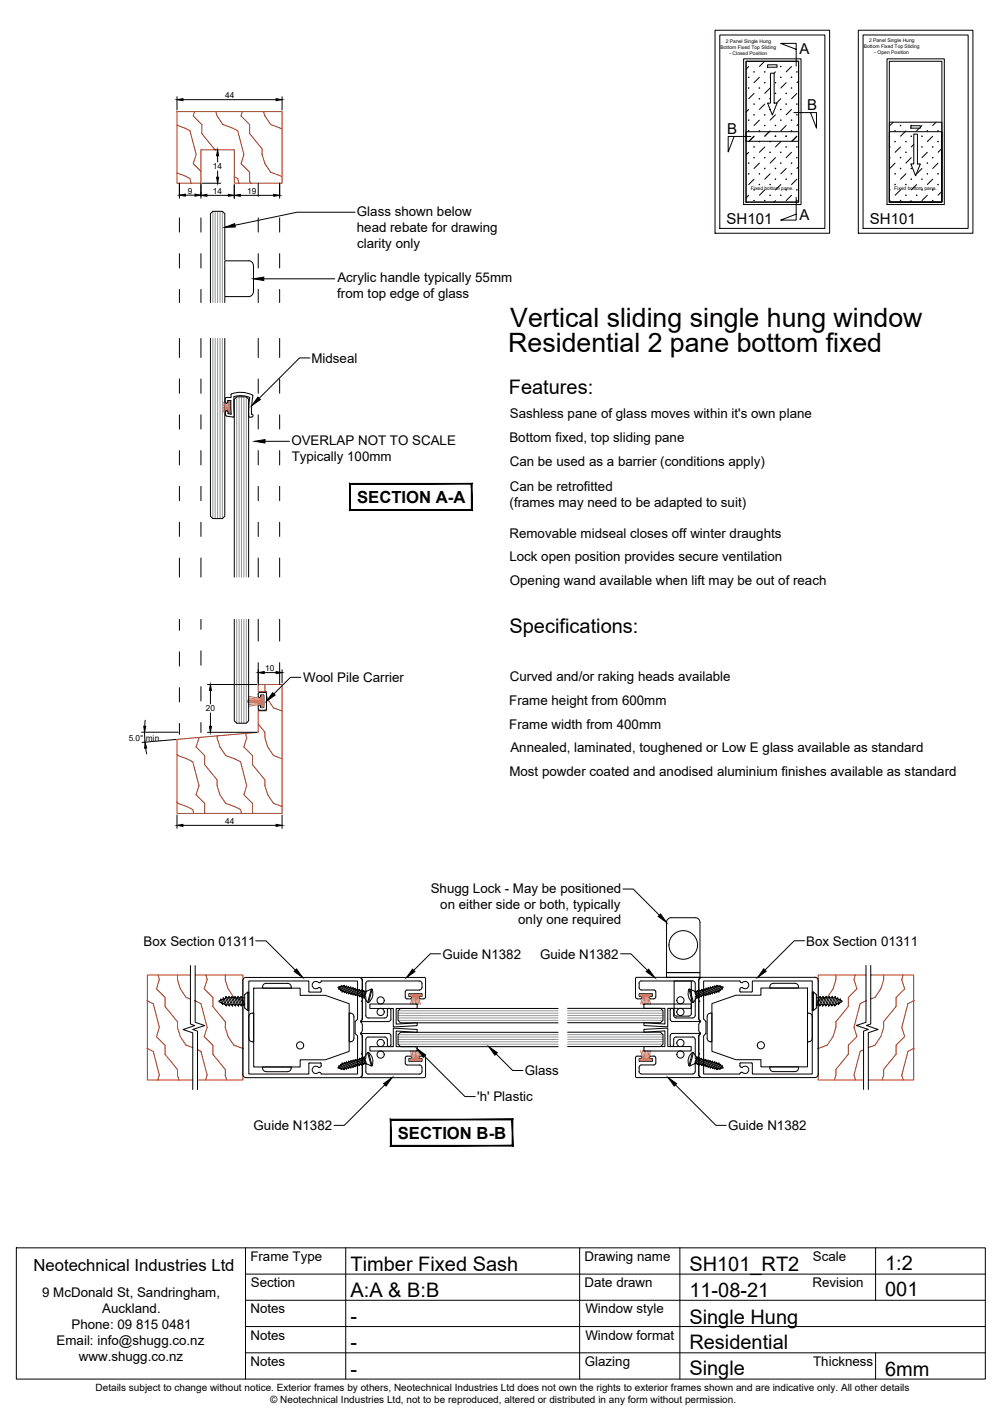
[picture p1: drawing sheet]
<svg xmlns="http://www.w3.org/2000/svg" width="210mm" height="297mm" viewBox="0 0 210 297" stroke-linecap="round" stroke-linejoin="round" font-family="sans-serif">
<!-- layer: APL Notes -->
<g fill="#000" stroke="#000" stroke-width=".21">
<path d="M98.7 101.4v5.4l.2 .1zM98.7 101.4l.2-.1v5.6zM73.4 101.4h25.3l.2-.1zM73.2 101.3h25.7l-25.5 .1zM73.2 101.3l.2 5.5v-5.4zM73.2 101.3l.2 5.5-.2 .1zM73.4 106.8l-.2 .1 25.5-.1zM73.2 106.9l25.5-.1 .2 .1z"/>
<path d="M107.3 234.6v5.3l.1 .2zM107.3 234.6l.1-.2v5.7zM81.9 234.6h25.4l.1-.2zM81.8 234.4h25.6l-25.5 .2zM81.8 234.4l.1 5.5v-5.3zM81.8 234.4l.1 5.5-.1 .2zM81.9 239.9l-.1 .2 25.5-.2zM81.8 240.1l25.5-.2 .1 .2z"/>
</g>
<!-- layer: AlumOutline -->
<g fill="none" stroke="#000" stroke-width=".21">
<path d="M37.6 38.4v2.7M42.1 38.4v2.7M54.1 38.4v2.7M58.6 38.4v2.7M37.6 45.6v3M37.6 53.1v3M42.1 45.6v3M42.1 53.1v3M54.1 45.6v3M54.1 53.1v3M58.6 45.6v3M58.6 53.1v3"/>
<path d="M37.6 60.6v2.8M37.6 70.9v4M37.6 79.4v3M42.1 60.6v2.8M42.1 70.9v4M42.1 79.4v3M54.1 60.6v2.8M54.1 70.9v4M54.1 79.4v3M58.6 60.6v2.8M58.6 70.9v4M58.6 79.4v3"/>
<path d="M37.6 86.9v3M37.6 94.4v3M42.1 86.9v3M42.1 94.4v3M54.1 86.9v3M54.1 94.4v3M58.6 86.9v3M58.6 94.4v3M37.6 101.9v3M37.6 109.4v3M37.6 116.9v4M42.1 101.9v3"/>
<path d="M42.1 109.4v3M42.1 116.9v4M54.1 101.9v3M54.1 109.4v3M54.1 116.9v4M58.6 101.9v3M58.6 109.4v3M58.6 116.9v4M37.6 129.7v2.3M37.6 136.5v3M42.1 129.7v2.1M42.1 136.3v3"/>
<path d="M54.1 129.7v4.6M54.1 138.8v4.6M58.6 129.7v4.6M58.6 138.8v4.6M37.6 144v3M37.6 151.5v2.3M42.1 143.8v3M42.1 151.3v2.1M51.6 204.7a.71 .71 0 0 0-.7 .7v19.7a.67 .67 0 0 0 .7 .6h23.6a.71 .71 0 0 0 .7-.7v-4.1l-.2-.1 .2-.3v-3.3l-.3-.6M51.6 204.8h23.6M66.7 205.8a.77 .77 0 0 0-1.1 0 .77 .77 0 0 0 0 1.1 .77 .77 0 0 0 1.1 0M66.8 205.9l.3-.1 .2-.3h7.6v8l-.5 .5v2.5"/>
<path d="M66.8 206.9a.38 .38 0 0 1 .5 .3v.5M67.3 207.7l-.1 .1h-2.5v-2.3h-12.6v19.5h12.6v-2.3l2.6 .1M74.4 216.5l.5 .5v8h-7.6l-.2-.3-.3-.1M75.2 204.7a.71 .71 0 0 1 .7 .8v4l-.2 .2 .2 .2v3.4M75.5 216.4v.2M75.5 213.9v.2M75.6 214.1l.3 .6M75.7 204.9l.2 .2v8.5l-.3 .3 5.8 .1 .2-.1 .3-.4M75.7 204.7v.2M75.7 204.8h13.2M75.9 215.8l-.3 .6M75.9 213.3l-.3 .6"/>
<path d="M75.9 214.7v1.1M81.1 211.6a.37 .37 0 0 1 .4-.4 .37 .37 0 0 1 .4 .4M81.9 211.6v1.9M88.9 204.7l.2 .3v3.9l-.3 .3h-.8l-.2-.2v-.2h.6v-.7h-2.7v.7l.3-.1 .2 .3-.2 .2h-.9l-.2-.3v-1.1l.2-.4h2.8l.4-.3 .1-1.1-.3-.4h-11.2l-.3 .4v2.2l-.3 .3 .3 .3 .1 4.2 .4 .2h3.8l.2-.5v-1.1M133.9 206.9v.2l.5 .3h2.6l.4 .3v1.2l-.2 .3-1.1-.1v-.3l.5-.1v-.6h-2.7v.6h.4M133.9 206v.9M134.2 208.7l.3 .3-.3 .2M134.4 205.5l-.5 .2v.3M134.4 205.5h10.7M140.4 211.6v1.9M140.4 211.6a.37 .37 0 0 1 .4-.4 .37 .37 0 0 1 .3 .4M140.4 213.5l.2 .4 .3 .1h5.7"/>
<path d="M141.1 211.6l.1 1.4 .4 .2M141.6 217.2h3.5l.5 .3v4.2l.3 .3-.3 .3v2.2l-.2 .4-11 .1-.5-.3v-.2M141.6 213.2h3.5M145.1 205.5h.3l.2 .5v2.2l.3 .3-.3 .3v3.9l-.2 .5h-.3M146.4 205.4a.71 .71 0 0 1 .7-.7h23.6a.67 .67 0 0 1 .7 .7M146.4 213.3l.2 .5M146.4 205.4v4.1l.2 .2-.2 .2v3.4M146.6 214.2l-.2 .3v1.3l.3 .6M146.6 213.8l.1 .1M146.6 204.9v-.2h-13.2l-.3 .3v3.8l.2 .4h1M146.6 213.8l-.1 .2M146.6 216.6v-.1h-6l-.2 .5v1.9a.37 .37 0 0 0 .4 .3 .37 .37 0 0 0 .3-.3l.1-1.4 .4-.3"/>
<path d="M146.6 204.9l-.2 .2v8.5l.2 .2M146.6 216.6l-.2 .3v8.4l.2 .3M146.7 216.4v.1M146.7 213.9v.1M146.7 214.1l-.1 .1M147.9 216.4l-.5 .6v8h7.6M147.9 214v2.4M155.3 205.8l-.3-.3h-7.6v8l.5 .5M155.4 205.9h.1M155.5 205.8a.77 .77 0 0 1 1.1 0 .77 .77 0 0 1 0 1.1 .77 .77 0 0 1-1.1 0M155.5 206.9a.4 .4 0 0 0-.5 .3l.1 .6h2.4l.1-2.3h12.6v19.5h-12.6l-.1-2.3h-2.5v.7l.5 .2M171.4 205.4v19.6a.71 .71 0 0 1-.7 .7h-23.6a.71 .71 0 0 1-.7-.7v-4.1l.2-.2-.2-.2v-3.3l.3-.6"/>
<path d="M66.7 223.6a.77 .77 0 0 0-1.1 0 .77 .77 0 0 0 0 1.1 .77 .77 0 0 0 1.1-.1M66.8 223.6h.1M67.3 222.8l-.1 .6-.3 .2M75.7 225.7h13.2M88.9 225.7l.2-.2v-3.9l-.3-.4h-.8l-.2 .3 .2 .2h.4v.6h-2.7v-.6h.5v-.2l-.2-.3-.9 .1-.2 .3v1.1l.2 .3 2.8 .1 .4 .2 .1 1.2-.3 .4h-11.2l-.3-.4v-2.2l-.3-.3 .3-.3 .1-4.2 .4-.3 3.8 .1 .2 .4v1.2a.37 .37 0 0 0 .4 .3 .37 .37 0 0 0 .4-.3v-1.9l-.3-.5h-5.9l.2 .4v8.5l-.3 .2 .1 .1M133.9 223.6v.9M134.2 221.2l.3 .3-.3 .2M134.3 221.7h-.4v.6h2.7v-.6h-.5v-.4h1.1l.2 .3v1.1l-.4 .4M134.3 221.2l-1 .1-.2 .3v3.9l.3 .2h13.2v-.1M137 223.1h-2.6l-.5 .2v.3M155.5 223.6a.77 .77 0 0 1 1.1 0 .77 .77 0 0 1 0 1.1 .77 .77 0 0 1-1.1-.1M155.5 224.6a.38 .38 0 0 0-.5 .4"/>
</g>
<!-- layer: Glass -->
<g fill="none" stroke="#939598" stroke-width=".21">
<path d="M44.6 44.3v19.1M45.1 44.3v19.1M45.6 44.3v19.1M46.1 44.3v19.1M46.6 44.3v19.1M44.6 70.9v37.7M45.1 70.9v37.7M45.6 70.9v37.7M46.1 70.9v37.7M46.6 70.9v37.7M49.6 83.1v37.8M50.1 83.1v37.8"/>
<path d="M50.6 83.1v37.8M51.1 83.1v37.8M51.6 83.1v37.8M49.6 129.7v21.8M50.1 129.7v21.8M50.6 129.7v21.8M51.1 129.7v21.8M51.6 129.7v21.8M83.4 212.8h33.5M83.4 213.2h33.5M83.4 213.7h33.5M83.4 212.2h33.5"/>
<path d="M83.4 211.7h33.5M83.4 217.7h33.5M83.4 217.2h33.5M83.4 216.8h33.5M83.4 218.2h33.5M83.4 218.7h33.5M118.9 212.7h20M118.9 213.2h20M118.9 213.7h20M118.9 212.2h20M118.9 211.7h20M118.9 217.2h20"/>
<path d="M118.9 218.2h20M118.9 218.7h20M118.9 217.7h20M118.9 216.7h20"/>
</g>
<g fill="none" stroke="#000" stroke-width=".21">
<path d="M52.1 54.6a1.04 1.04 0 0 1 1 1v5.5a1.01 1.01 0 0 1-1 1M52.1 54.6h-5v7.5h5M44.1 70.9v37.2l.5 .5h2l.5-.5v-37.2M44.1 63.4v-18.6l.5-.5h2l.5 .5v18.6M49.1 120.9v-37.3l.5-.5h2l.5 .5v37.3M49.1 129.7v21.3l.5 .5h2l.5-.5v-21.3M77.5 210.3h9.9v1h-4.4v3.2l4.4-.2v.5l-5 .3v-3.8h-4.9zM77.5 219.3h4.9v-3.9l5 .3v.5l-4.4-.2v3.3h4.4v.9h-9.9zM116.9 211.3h-33l-.5 .4v2l.5 .6h33M116.9 216.2h-33l-.5 .6v1.9l.5 .6h33M118.9 211.2h19.5l.5 .5v2l-.5 .5h-19.5M118.9 216.2h19.5l.5 .5v2l-.5 .5h-19.5"/>
<path d="M134.9 210.3h9.9v.9h-4.9v3.9l-5-.3v-.6l4.4 .3v-3.3h-4.4zM134.9 215.6l5-.2v3.8h4.9v1h-9.9v-1h4.4v-3.3l-4.4 .3z"/>
<circle cx="79.7" cy="209.6" r=".75"/>
<circle cx="79.7" cy="212" r=".75"/>
<circle cx="79.7" cy="218.5" r=".75"/>
<circle cx="142.5" cy="209.5" r=".75"/>
<circle cx="142.5" cy="212" r=".75"/>
<circle cx="142.5" cy="218.5" r=".75"/>
<circle cx="79.7" cy="220.9" r=".75"/>
<circle cx="142.5" cy="220.9" r=".75"/>
</g>
<!-- layer: WeatherStrip -->
<g fill="none" stroke="#b85c73" stroke-width=".21">
<path d="M46.6 84.3l1.3 .4M46.6 84.6l1.3 .3M46.6 85l1.3 .1M46.6 85.3h1.3M47.9 84.1h.4v2.4h-.4zM47.9 85.9l-1.3 .5M47.9 85.7l-1.3 .3M47.9 85.5l-1.3 .2M48.1 84.1v2.4M51.8 146.9h3M51.8 147.1h3l-2.8 .2M52 146.6l2.8 .1h-3"/>
<path d="M52 145.9l2.8 .4M52 146.2l2.8 .3M54.8 145.7h.4v2.4h-.4zM54.8 147.5l-2.8 .5M54.8 147.3l-2.8 .3M55 145.7v2.4M85.8 208.2h2.4v.4h-2.4zM85.8 208.4h2.4M86.4 208.6l-.4 1.8M86.6 208.6l-.3 1.8M86.8 208.6l-.1 1.8M87 208.6v1.8"/>
<path d="M87.2 208.6l.2 1.8M87.4 208.6l.3 1.8M87.6 208.6l.5 1.8M134.1 208.2h2.4v.4h-2.4zM134.1 208.4h2.4M134.7 208.6l-.5 1.8M134.9 208.6l-.3 1.8M135.1 208.6l-.2 1.8M135.3 208.6v1.8M135.5 208.6l.1 1.8M135.7 208.6l.3 1.8M135.9 208.6l.4 1.8"/>
<path d="M85.8 221.9h2.4v.3h-2.4zM85.8 222h2.4M86 220.1l.4 1.8M86.3 220.1l.3 1.8M86.7 220.1l.1 1.8M87 220.1v1.8M87.4 220.1l-.2 1.8M87.7 220.1l-.3 1.8M88.1 220.1l-.5 1.8M134.1 221.8h2.4v.4h-2.4zM134.1 222h2.4M134.2 220.1l.5 1.7"/>
<path d="M134.6 220.1l.3 1.7M134.9 220.1l.2 1.7M135.3 220.1v1.7M135.6 220.1l-.1 1.7M136 220.1l-.3 1.7M136.3 220.1l-.4 1.7"/>
</g>
<!-- layer: Components -->
<g fill="none" stroke="#000" stroke-width=".21">
<path d="M47.2 83.5v.7l.2 .3 .3-.2v-.4h.6M47.4 83.3l-.2 .2M47.4 83.3h.9M47.5 86l.2 .3 .1 .3 .6 .1M48.3 83.9l.1 2.8M48.4 83.2h.1M48.4 86.7h.1M52.3 83.2a4.5 4.5 0 0 0-3.3-.1v4.2l-1.7-.2-.1-.9 .3-.2M52.3 83.2v.1M52.3 83.3l-.2 3.9 .2 .2h.4M52.7 86.7l.3 .4-.3 .3M53 82.9a4.9 4.9 0 0 0-4.6-.3v.6"/>
<path d="M53 82.9l-.3 1.9v2M54.7 145.6l.6 .1M54.7 148.2h.5M55.3 148.1l-.2 .1M55.3 145.7v2.4M55.5 145l.3 .4v3.2l-.3 .2-1.2-.1a.86 .86 0 0 1-.2-1h.4l.2 .5M55.5 145l-1.2 .1-.2 .3v.7h.4l.2-.5M140.6 192.2a1.01 1.01 0 0 0-1 1v10.5h7v-10.5a1.01 1.01 0 0 0-1-1M140.6 192.2h5M46.2 209.5l-.3 .2v.1l.5 .3M46.2 209.5v-.2l.3 .2 .2-.2 .5 1.2M46.2 209.5l.2 .6"/>
<path d="M46.4 210.1l.3 .3v-.3M46.5 209.5l.2 .6M46.7 210.1l.5 .4M46.7 209.3l.1-.3 .2 .3M47 209.3l.4 1.2M47.2 210.5l.2 .3v-.3M47.3 209v-.3l.3 .3M47.3 209l.5 1.5M47.3 209l-.3 .3M47.4 210.5h.4M47.6 209h.3M47.6 209l.5 1.5"/>
<path d="M47.8 210.5l.3 .3v-.3M47.9 209l.1-.3 .2 .3M47.9 209l.5 1.5M48.1 210.5h.3M48.2 209h.3M48.2 209l.5 1.5M48.4 210.5l.3 .3v-.3h.4M48.5 209l.6 1.5M48.5 209l.1-.3 .2 .3M48.8 209h.3l.1-.3 .2 .3M48.8 209l.5 1.5M49.1 210.5l.2 .3v-.3"/>
<path d="M49.1 209l.6 1.5h-.4M49.4 209h.4M49.4 209l.6 1.5M49.8 209l.5 1.5h-.3v.3l-.3-.3M49.8 209v-.3l.3 .3M50.1 209h.3M50.1 209l.5 1.5M50.3 210.5l.3 .3v-.3M50.4 209l.6 1.5 .1 .1 .1-.1M50.4 209l.1-.3 .2 .3M50.6 210.5h.4M50.7 209l.6 1.5"/>
<path d="M50.7 209h.6M51.3 208.3l.6-.5h.2v3.9h-.2l-.6-.6zM51.9 207.8v3.9M71.2 206.7l-.4 .1 .2 .4 .5-.5M71.5 207.4l.2 .2M71.5 206.7v-.2l-.5 .5M71.7 207.6l-.1 .2 .3-.1M71.9 206.6l-.6 .7-.2-.2M71.9 206.6l.2-.2v.2M71.9 206.6h-.4M71.9 207.7h.2M72.1 206.6l-.8 .9v-.2"/>
<path d="M72.1 206.6l.2 .1M72.1 207.7v.3l.2-.2M72.3 206.7l.3-.2-.1 .2M72.3 206.7l-.6 .9M72.3 207.8l.3 .1M72.5 206.7l-.6 1M72.5 206.7l.3 .1M72.6 207.9v.2l.2-.2M72.8 207.9l.2 .1v.2l.3-.2M73 206.8l-.7 1M73.3 206.9l-.3-.1v-.2l-.2 .2-.7 .9M73.3 206.9l.2-.2-.1 .3h.3l.3-.1-.7 1.1"/>
<path d="M73.3 208l.2 .1v.2l.2-.1M73.3 206.9l-.7 1M73.4 207l-.6 .9M73.7 207l-.7 1M73.7 208.2h.2M73.9 207.1l.3 .1-.7 .9M73.9 208.2v.3l.3-.2M74.2 208.3l.2 .1M74.2 207.2l.2-.2v.2M74.4 207.2l.2 .1 .3-.2-.1 .2M74.4 207.2l-.7 1M74.4 208.4v.2l.2-.2"/>
<path d="M74.6 208.4l.3 .1M74.6 207.3l-.7 .9M74.8 207.3l.3 .1M74.8 207.3l-.6 1M74.9 208.5v.2l.2-.2M75.1 207.4l.2-.2v.3M75.1 208.5l.2 .1M75.1 207.4l-.7 1M75.3 207.5h.3M75.3 207.5l-.7 .9M75.3 208.6v.2l.2-.2 .3 .1M75.6 207.5l.2-.1-.1 .2"/>
<path d="M75.6 207.5l-.7 1M75.7 207.6l.3 .1M75.7 207.6l-.6 .9M75.8 208.7v.2l.2-.1M76 207.7l.3-.2-.1 .2 .3 .1M76 208.8h.2M76 207.7l-.7 .9M76.2 207.7l-.7 .9M76.2 208.8v.3l.1-.1M76.4 208.6l-.2 .2M76.5 207.8l-.7 .9M76.6 207.9l-.6 .9"/>
<path d="M76.7 207.7l1.1-.5-.8 2.8M76.7 207.7l-.4 1.3 .7 1M76.7 207.7l-.2 .1M77.8 207.2h.1M77.9 207.2a2.34 2.34 0 0 1-.7 2.8M77.9 207.2l-.7 2.8h-.2M141.2 205.5h3.6v6.8l-.2 .5h-2.9l-.4-.2zM144.3 207.2a2.34 2.34 0 0 0 .8 2.8M144.3 207.2l.8 2.8M144.5 207.2h-.2M145.3 210h-.2M145.6 207.7v-.1l.2 .2"/>
<path d="M145.7 207.9l.6 .9M145.8 207.8l.7 .9M145.9 208.6l.1 .2M146 209l-.4-1.3-1.1-.5 .8 2.8M146 209l-.7 1M146 208.8l.1 .3-.1-.1M146.1 207.7l.6 .9M146.3 207.6l-.3-.1 .1 .2-.3 .1M146.3 208.8h-.3M146.3 207.6l.7 1M146.5 208.7v.2l-.2-.1M146.6 207.6h-.3"/>
<path d="M146.6 207.6l.6 .9M146.7 207.5l-.2-.1 .1 .2M146.7 207.5l.7 1M147 208.6v.2l-.3-.2-.2 .1M147 207.4l-.3 .1M147 207.4l.7 1M147.2 207.4l-.2-.2v.2M147.2 207.4l.7 1M147.2 208.5l-.2 .1M147.4 208.5v.2l-.2-.2M147.5 207.3l-.3 .1M147.5 207.3l.6 1"/>
<path d="M147.7 208.4l-.3 .1M147.7 207.3l.6 .9M147.9 208.4v.2l-.2-.2M147.9 207.2l-.2 .1-.3-.2 .1 .2M147.9 207.2l.7 1M148.1 207.1l-.2-.1v.2M148.1 208.3l-.2 .1M148.3 208.2l.1 .3-.3-.2M148.4 207.1h-.3l.7 1M148.6 207l.6 1M148.6 208.2h-.3M148.8 207l.7 .9"/>
<path d="M149 206.9l.3-.1-.1-.2 .3 .2 .7 .9M149 206.9l-.2-.2v.3h-.2l-.3-.1 .7 1.1M149 208l-.2 .1v.2l-.2-.1M149 206.9l.7 .9M149.3 206.8l.7 1M149.5 207.9l-.3 .1 .1 .2-.3-.2M149.7 207.8v.3l-.2-.2M149.7 206.7l.7 1M149.7 206.7l-.2 .1M149.9 206.7l-.2-.2v.2M149.9 206.7l.7 .9M150 207.8h-.3"/>
<path d="M150.2 207.7v.2l-.2-.1M150.2 206.6l.8 .9v-.2M150.2 206.6l-.3 .1M150.4 206.5l.6 .8 .2-.2M150.4 206.5l-.3-.1 .1 .2M150.4 206.5l.4 .1M150.4 207.7h-.2M150.6 207.6v.2l-.2-.1M150.8 207.4l-.2 .2M151 206.7h.5l-.2 .5-.5-.7 .5 .5M170.2 207.8h.2l.6 .5v2.8l-.6 .6h-.2zM170.4 207.8v3.9"/>
<path d="M171 209h.6M171.3 210.5h.4M171.6 209l-.6 1.5 .2 .1 .7-1.6M171.6 209l.2-.3 .1 .3M171.7 210.5v.3l.3-.3M171.9 209h.3M172.2 209l.2-.3 .1 .3M172.2 209l-.5 1.5M172.5 209l-.5 1.5h.3v.3l.3-.3M172.5 209h.3M172.8 209l.3-.3v.3h.4M172.8 209l-.5 1.5"/>
<path d="M173 210.5v.3l.2-.3M173.1 209l-.5 1.5h.4M173.2 210.5h.4v.3l.3-.3M173.5 209l-.5 1.5M173.5 209l.2-.3 .1 .3M173.8 209h.3M173.8 209l-.6 1.5M173.9 210.5h.3M174.1 209l.2-.3 .1 .3M174.1 209l-.5 1.5M174.2 210.5v.3l.3-.3M174.4 209h.3"/>
<path d="M174.4 209l-.5 1.5M174.5 210.5h.4M174.7 209l.3-.3v.3M174.7 209l-.5 1.5M174.9 210.5v.3l.2-.3M175 209l-.5 1.5M175 209l.3 .3M175.3 209.3l.2-.3 .1 .3M175.3 209.3l-.4 1.2M175.6 210.1v.3l.3-.3M175.6 210.1l-.5 .4M175.8 209.5l-.2 .6"/>
<path d="M176.1 209.5l.3 .1v.2l-.5 .3M176.1 209.5l-.1-.3-.2 .3-.2-.2-.5 1.2M176.1 209.5l-.2 .6M71 223.5l.5 .5-.5-.7-.2 .4 .4 .1M71.1 223.4l.2-.2 .6 .8M71.3 223.2v-.2l.8 .9M71.5 223.9l.4 .1M71.7 222.9l.6 .9M71.7 222.9l-.2 .2M71.9 222.8l-.3-.2 .1 .3M71.9 222.8l.6 1M72.1 223.9v.2l-.2-.1"/>
<path d="M72.1 222.7l.7 1 .2 .2v-.2l.3-.1M72.1 222.7l-.2 .1M72.3 222.7l-.2-.2v.2M72.3 222.7l.7 1M72.3 223.8l-.2 .1M72.5 223.8l.1 .2-.3-.2M72.6 222.6l.7 1M72.6 222.6l-.3 .1M72.8 222.6l.6 .9M72.8 222.6l-.2-.2v.2M72.8 223.7l-.3 .1M73 222.5l.7 1"/>
<path d="M73.3 222.4l-.3-.1v.2l-.2 .1M73.3 222.4l.7 1.2-.3-.1h-.3l.1 .2-.2-.1M73.5 222.4l.7 .9-.3 .1M73.7 222.3l-.2-.1v.2h-.2M73.7 222.3l.7 1M73.9 222.3h-.2M73.9 222.3l.7 .9M74.2 222.2l-.3-.2v.3M74.2 222.2l.6 1M74.4 223.3v.2l-.2-.2M74.4 222.1l-.2 .1M74.4 222.1l.7 1"/>
<path d="M74.6 222.1l-.2-.2v.2M74.6 222.1l.7 .9M74.8 223.2l.1 .2-.3-.2-.2 .1M74.9 222l-.3 .1M74.9 222l.7 1M75.1 222l-.2-.2v.2M75.1 223.1l-.3 .1M75.1 222l.6 .9M75.3 223v.3l-.2-.2M75.3 221.9l-.2 .1M75.3 221.9l.7 .9M75.5 221.8l.7 1"/>
<path d="M75.6 223h-.3M75.7 222.9l.1 .2-.2-.1M75.8 221.8h-.3l-.2-.1v.2M75.8 221.8l.7 .9M76 221.7l-.2-.2v.3M76 222.8l-.3 .1M76 221.7l.6 .9M76.2 221.6l-.2 .1M76.2 221.6l.2 .3M76.3 221.5l-.1-.1v.2M76.5 222.7l-.3 .1 .1 .2-.3-.2M76.5 222.7l.2 .2v-.1"/>
<path d="M77 220.5l.8 2.8-1.1-.5M77 220.5l-.7 1 .4 1.3M77.2 220.5a2.34 2.34 0 0 1 .7 2.7M77.2 220.5l.7 2.8M77.2 220.5h-.2M77.9 223.3h-.1M145.1 220.4l-.8 2.9h.2M145.1 220.4l.2 .1M145.1 220.4a2.34 2.34 0 0 0-.8 2.8M145.3 220.5l-.8 2.8 1.1-.5 .4-1.3M145.3 220.5l.7 1M145.8 222.7l.3 .1-.1 .2 .3-.2"/>
<path d="M145.8 222.7l-.2 .1M146 221.5l.1-.1-.1 .2M146 221.6l.3 .1M146 221.6l-.1 .3M146.3 221.7l.2-.2v.3M146.3 222.8l.3 .1M146.3 221.7l-.6 .9M146.5 221.8h.2l.3-.1v.2M146.5 221.8l-.7 .9M146.6 222.9l-.1 .2 .2-.1M146.7 223h.3M146.7 221.8l-.6 1"/>
<path d="M147 221.9h.2M147 221.9l-.7 .9M147 223v.2l.2-.1M147.2 223.1h.3M147.2 221.9l.2-.1v.2M147.2 221.9l-.6 1M147.4 222l.3 .1M147.4 222l-.7 1M147.5 223.1l-.1 .3 .3-.2 .2 .1M147.7 222.1l.2-.2v.2M147.7 222.1l-.7 .9M147.9 222.1l.2 .1"/>
<path d="M147.9 222.1l-.7 1M147.9 223.3v.2l.2-.2M148.1 222.2l.3-.2-.1 .3M148.1 222.2l-.6 .9M148.3 222.3h.3M148.3 222.3l-.6 .9M148.6 222.3l.2-.1v.2h.2M148.6 222.3l-.7 1M148.8 222.4l-.7 .9 .3 .1M149 222.4l.3-.1-.1 .2 .3 .1M149 222.4l-.7 1.2 .3-.2 .2 .1v.2l.2-.1M149.2 222.5l-.6 .9"/>
<path d="M149.5 222.6l-.7 .9M149.5 223.7l.2 .1M149.5 222.6l.2-.2v.2M149.7 222.6l-.7 1M149.7 222.6l.3 .1M149.7 223.8v.2l.2-.2M149.9 223.8l.3 .1M150 222.7l.2-.2v.2M150 222.7l-.7 .9M150.2 222.7l-.7 1-.3 .1 .1-.2h-.3M150.2 222.7l.2 .1M150.2 223.9l-.1 .2 .3-.2"/>
<path d="M150.4 222.8l.2-.2v.3M150.4 222.8l-.7 1M150.6 222.9l-.7 .9M150.6 222.9l.2 .1M150.8 223.8l-.4 .1M151 223.2v-.3l-.8 1M151.2 223.3l-.2-.1-.6 .7M151.3 223.4l-.5 .6 .5-.8 .2 .5-.5 .1"/>
<circle cx="143.1" cy="197.9" r="3"/>
</g>
<!-- layer: Timber 1 -->
<g fill="none" stroke="#b82e00" stroke-width=".21">
<path d="M37.1 23.4h22v15h-10v-7h-7v7h-5zM37.1 26.2l2.7 1.2 1.3 5M37.1 36.2l2.7 1.2 .2 1M40.8 23.4l-.3 .9 1.8 1.8v1.9l2.6 3.2v.2M41.1 32.4l-.6 1.9 1.6 1.6M45.2 23.4l.3 .9 1.2 1.8 3.1 1.3 1.3 5M49.1 37l.7 .4 .3 1M50.8 23.4l-.3 .9 1.8 1.8v1.9l2.6 3.2v1.2l.6 1.9 1.2 1.8 2.4 .9M51.1 32.4l-.6 1.9 1.8 1.8v1.9l.3 .4M55.2 23.4l.3 .9 1.2 1.8 2.4 .9M37.1 154.9l17-1.5v-4.5h1.7v-4h-1.7v-1.5h5v27h-22zM37.1 158l.2 .3 3.1 1.3 1.3 5-.6 1.9 1.8 1.8v1.9l.2 .2"/>
<path d="M41.6 154.5l-.5 2 1.8 1.8v1.9l2.6 3.2v1.2l.6 1.9 1.2 1.8 3.1 1.3 .2 .8M45.5 154.1l.6 2.4 1.2 1.8 3.1 1.3 1.3 5-.6 1.9 1.8 1.8v1.9l.2 .2M51.4 153.6l.3 1-.6 1.9 1.8 1.8v1.9l2.6 3.2v1.2l.6 1.9 1.2 1.8 1.8 .6M54.1 151.7l1.4 1.7v1.2l.6 1.9 1.2 1.8 1.8 .6M55.5 143.4l.1 1.5M55.8 145.7l.3 .8 1.2 1.8 1.8 .6M37.1 168l.2 .3 3.1 1.3 .2 .8M30.9 209.6l1.2 .7M30.9 219.7l1.2 .5 1.3 5M32.1 210.2l1.3 5.1M33.1 204.2l.3 1M33.4 215.3l-.6 1.9 1.8 1.8v1.8l2.6 3.3v1.1l.3 1"/>
<path d="M33.4 205.2l-.6 1.9 1.8 1.8v1.9l2.6 3.2v1.3l.6 1.8 1.2 1.9M37.2 204.2v1l.6 1.9 1.2 1.8 .9 .4M39 218.9l1.4 .6M39.9 204.2h-9v22h9.5M40.9 204.2h10v22h-9.5M40.9 209.6l1.2 .7M41.4 219.9l.7 .3 1.3 5M42.1 210.2l1.3 5.1M43.1 204.2l.3 1M43.4 215.3l-.6 1.9 1.8 1.8v1.8l2.6 3.3v1.1l.3 1M43.4 205.2l-.6 1.9 1.8 1.8v1.9l2.6 3.2v1.3l.6 1.8 1.2 1.9M47.2 204.2v1l.6 1.9 1.2 1.8 1.9 .7"/>
<path d="M49 218.9l1.9 .7M173.3 208.9l-1.9 .7M175.1 204.2v1l-.6 1.9-1.2 1.8M179.1 204.2l-.2 1 .6 1.9-1.8 1.8v1.9l-2.6 3.2v1.2l-.6 1.9-1.2 1.8-1.9 .7M180.9 219.9l-.7 .3-1.3 5 .3 1M181.4 204.2h-10v22h9.5M181.4 209.6l-1.2 .6-1.3 5 .6 1.9-1.8 1.8v1.9l-2.6 3.2v1.2M182.4 204.2h9v22h-9.5M183.3 208.9l-.9 .4M185.1 204.2v1l-.6 1.9-1.2 1.8M185.1 214v1.2l-.6 1.9-1.2 1.8-1.4 .5M189.2 204.2l-.3 1 .6 1.9-1.8 1.8v1.9l-2.6 3.2"/>
<path d="M191.4 209.6l-1.2 .6-1.3 5 .6 1.9-1.8 1.8v1.9l-2.6 3.2M191.4 219.6l-1.2 .6-1.3 5 .3 1M33.4 225.2l-.3 1M43.4 225.2l-.3 1M175.1 225.2l-.3 1M185.1 224v1.2M185.1 225.2l-.3 1"/>
</g>
<!-- layer: Dimensions -->
<g fill="none" stroke="#000" stroke-width=".21">
<path d="M37.1 20.3v2.8M37.6 38.7v2.8M38.3 20.9h19.5M42.1 38.7v2.8M42.4 38.4h3.8M45 31.4h.3M45.6 32.6v1.3M45.6 35.8v1.3M49.1 38.7v2.8M58.6 38.7v2.8M59.1 20.3v2.8M38.8 40.9h2"/>
<path d="M43.3 40.9h4.5M50.3 40.9h7M29.7 153.4h7.7M30.3 153.4l.1 2.1M30.4 150.9l-.1 1.2M30.5 156.7l.2 1.2M36.9 154.9l-7.1 .6M43.5 153.4h10.3M43.5 143.4h10.3M44.1 144.6v2.9M44.1 149.3v2.9M54.1 140.3v2.8"/>
<path d="M55.3 140.9h2.5M59.1 140.3v2.8M37.1 170.7v2.8M38.3 172.9h19.5M59.1 170.7v2.8"/>
</g>
<g fill="#000" stroke="#000" stroke-width=".21">
<path d="M37.1 20.9l1.2-.2v.4zM45.4 37.1h.4l-.2 1.3zM45.6 31.4l.2 1.2h-.4zM57.8 20.7l1.3 .2-1.3 .2zM37.6 40.9l1.2-.2v.4zM40.8 40.7l1.3 .2-1.3 .2zM42.1 40.9l1.2-.2v.4zM47.8 40.7l1.3 .2-1.3 .2zM49.1 40.9l1.2-.2v.4zM57.3 40.7l1.3 .2-1.3 .2zM30.4 155.5l.3 1.2h-.4zM30.1 152.1l.4 .1-.2 1.2z"/>
<path d="M43.9 152.2h.4l-.2 1.2zM44.1 143.4l.2 1.2h-.4zM54.1 140.9l1.2-.2v.4zM57.8 140.7l1.3 .2-1.3 .2zM37.1 172.9l1.2-.2v.4zM57.8 172.7l1.3 .2-1.3 .2z"/>
</g>
<!-- layer: Glass -->
<g fill="#fff" stroke="#fff" stroke-width=".21">
<path d="M47.1 54.6h5.2zM47.1 54.6h5.2z"/>
<path d="M47.1 54.6l5.3 .1zM47.1 54.6l5.3 .1z"/>
<path d="M47.1 54.7l5.5 .1zM47.1 54.7l5.5 .1z"/>
<path d="M47.1 54.8l5.6 .1zM47.1 54.8l5.6 .1h-5.6z"/>
<path d="M47.1 54.9l5.7 .1-.1-.1zM47.1 54.9l5.7 .1h-5.7z"/>
<path d="M47.1 55l5.9 .1-.2-.1zM47.1 55l5.9 .1h-5.9z"/>
<path d="M47.1 55.1l5.9 .2v-.2zM47.1 55.1l5.9 .2h-5.9z"/>
<path d="M47.1 55.3l6 .2-.1-.2zM47.1 55.3l6 .2h-6z"/>
<path d="M47.1 55.5l6 .1v-.1zM47.1 55.5l6 .1h-6z"/>
<path d="M47.1 55.6l6 5.5v-5.5zM47.1 55.6l6 5.5h-6z"/>
<path d="M47.1 61.1l6 .2v-.2zM47.1 61.1l6 .2h-6z"/>
<path d="M47.1 61.3l5.9 .2 .1-.2zM47.1 61.3l5.9 .2h-5.9z"/>
<path d="M47.1 61.5l5.9 .1v-.1zM47.1 61.5l5.9 .1h-5.9z"/>
<path d="M47.1 61.6l5.7 .2 .2-.2zM47.1 61.6l5.7 .2h-5.7z"/>
<path d="M47.1 61.8l5.6 .1 .1-.1zM47.1 61.8l5.6 .1h-5.6z"/>
<path d="M47.1 61.9l5.5 .1 .1-.1zM47.1 61.9l5.5 .1h-5.5z"/>
<path d="M47.1 62h5.5zM47.1 62l5.3 .1z"/>
<path d="M47.1 62.1h5.3zM47.1 62.1h5.2z"/>
<path d="M47.1 62.1h5.2zM47.1 62.1h5z"/>
</g>
<!-- layer: TitleBlock -->
<g fill="none" stroke="#000" stroke-width=".21">
<path d="M149.8 6.3h24v42.6h-24zM150.8 7.3h22v40.5h-22zM155.8 12.3h12v30.5h-12zM156.3 12.8h11v29.5h-11zM156.3 12.8h11v16.8h-11zM156.8 13.9l-.5 .6M158 19.6l-1.2 1.1M159.1 16.2l-1.1 1.1M160.2 12.8l-1.1 1.1M160.8 13.6h2v.5h-2zM161.3 18.4l-1.1 1.2M161.4 15.3h.8v6.3h.6l-1 2.5-1-2.5h.6z"/>
<path d="M161.4 16.1l-.1 .1M162.4 15.1l-.2 .3M164.7 17.3l-1.1 1.1M165.8 13.9l-1.1 1.2M166.8 10.3l-3.3-1.2h3.3v4.7M166.9 19.6l-1.1 1.1M167.3 17l-.4 .3M179.8 6.3h24v42.6h-24zM180.8 7.3h22v40.5h-22zM185.8 12.3h12v30.5h-12zM186.3 12.8h11v29.5h-11zM153.8 28.6l-1.3 3.2v-3.2h4.8"/>
<path d="M156.3 27.6h11v14.7h-11zM156.8 22.9l-.5 .6M156.8 31.9l-.5 .6M158 28.5l-1.2 1.2M158 37.5l-1.2 1.2M159.1 25.2l-1.1 1.1M159.1 34.2l-1.1 1.1M160.2 21.8l-1.1 1.1M160.2 30.8l-1.1 1.1M160.2 39.8l-1.1 1.1M161.3 27.4l-1.1 1.1M161.3 36.4l-1.1 1.1"/>
<path d="M162.4 24.1l-1.1 1.1M162.4 33l-1.1 1.2M163.6 20.7l-.9 .9M163.6 29.7l-1.2 1.1M163.6 38.7l-1.2 1.1M164.7 26.3l-1.1 1.1M164.7 35.3l-1.1 1.1M165.8 22.9l-1.1 1.2M165.8 31.9l-1.1 1.1M165.9 29.6l1-1.1-1.1 1.2M166.3 23.6h4.7v3.2l-1.2-3.2M166.9 37.5l-1.1 1.2"/>
<path d="M167.3 25.9l-.4 .4M167.3 34.9l-.4 .4M186.3 25.6h11v16.7h-11h11v-14.7h-11v14.7zM186.4 28.5l-.1 .1M186.4 37.5l-.1 .1M187.1 25.6l-.7 .7M187.5 34.2l-1.1 1.1M188.7 30.8l-1.2 1.1M188.7 39.8l-1.2 1.1M189.8 27.4l-1.1 1.1M189.8 36.4l-1.1 1.1M190.8 26.3h2v.5h-2z"/>
<path d="M190.9 33l-1.1 1.2M191.4 28.1h.8v6.2h.6l-1 2.5-1-2.5h.6zM191.4 30.3l-.5 .5M192 38.7l-1.1 1.1M192.6 26.8l-.6 .6M193.1 26.3l-.3 .3M193.1 35.3l-1.1 1.1M194.3 31.9l-1.2 1.1M195.4 28.5l-1.1 1.2M195.4 37.5l-1.1 1.2M196.1 25.6l-.7 .7M196.5 34.2l-1.1 1.1"/>
<path d="M197.3 31.1l-.8 .8M156.8 40.9l-.5 .6M162.4 42l-.3 .3M165.8 40.9l-1.1 1.1M166.8 41.3v4.8h-3.3l3.3-1.2M190.9 42l-.3 .3M194.3 40.9l-1.2 1.1M197.3 40.1l-.8 .8"/>
</g>
<g fill="#000" stroke="#000" stroke-width=".21">
<circle cx="156.8" cy="18.4" r=".06"/>
<circle cx="156.8" cy="16.2" r=".06"/>
<circle cx="158" cy="15.1" r=".06"/>
<circle cx="159.1" cy="18.4" r=".06"/>
<circle cx="160.2" cy="17.3" r=".06"/>
<circle cx="160.2" cy="15.1" r=".06"/>
<circle cx="162.4" cy="17.3" r=".06"/>
<circle cx="162.4" cy="19.6" r=".06"/>
<circle cx="163.6" cy="13.9" r=".06"/>
<circle cx="163.6" cy="16.2" r=".06"/>
<circle cx="164.7" cy="19.6" r=".06"/>
<circle cx="165.8" cy="16.2" r=".06"/>
<circle cx="165.8" cy="18.4" r=".06"/>
<circle cx="166.9" cy="15.1" r=".06"/>
<circle cx="156.8" cy="36.4" r=".06"/>
<circle cx="156.8" cy="25.2" r=".06"/>
<circle cx="156.8" cy="27.4" r=".06"/>
<circle cx="156.8" cy="34.2" r=".06"/>
<circle cx="158" cy="30.8" r=".06"/>
<circle cx="158" cy="33" r=".06"/>
<circle cx="158" cy="21.8" r=".06"/>
<circle cx="158" cy="39.8" r=".06"/>
<circle cx="158" cy="24.1" r=".06"/>
<circle cx="159.1" cy="27.4" r=".06"/>
<circle cx="159.1" cy="36.4" r=".06"/>
<circle cx="159.1" cy="38.7" r=".06"/>
<circle cx="159.1" cy="20.7" r=".06"/>
<circle cx="159.1" cy="29.7" r=".06"/>
<circle cx="160.2" cy="26.3" r=".06"/>
<circle cx="160.2" cy="33" r=".06"/>
<circle cx="160.2" cy="24.1" r=".06"/>
<circle cx="160.2" cy="35.3" r=".06"/>
<circle cx="161.3" cy="38.7" r=".06"/>
<circle cx="161.3" cy="20.7" r=".06"/>
<circle cx="161.3" cy="29.7" r=".06"/>
<circle cx="161.3" cy="31.9" r=".06"/>
<circle cx="161.3" cy="22.9" r=".06"/>
<circle cx="162.4" cy="26.3" r=".06"/>
<circle cx="162.4" cy="35.3" r=".06"/>
<circle cx="162.4" cy="37.5" r=".06"/>
<circle cx="162.4" cy="28.5" r=".06"/>
<circle cx="163.6" cy="31.9" r=".06"/>
<circle cx="163.6" cy="25.2" r=".06"/>
<circle cx="163.6" cy="34.2" r=".06"/>
<circle cx="163.6" cy="22.9" r=".06"/>
<circle cx="164.7" cy="30.8" r=".06"/>
<circle cx="164.7" cy="28.5" r=".06"/>
<circle cx="164.7" cy="21.8" r=".06"/>
<circle cx="164.7" cy="37.5" r=".06"/>
<circle cx="164.7" cy="39.8" r=".06"/>
<circle cx="165.8" cy="25.2" r=".06"/>
<circle cx="165.8" cy="34.2" r=".06"/>
<circle cx="165.8" cy="36.4" r=".06"/>
<circle cx="165.8" cy="27.4" r=".06"/>
<circle cx="166.9" cy="39.8" r=".06"/>
<circle cx="166.9" cy="21.8" r=".06"/>
<circle cx="166.9" cy="33" r=".06"/>
<circle cx="166.9" cy="24.1" r=".06"/>
<circle cx="166.9" cy="30.8" r=".06"/>
<circle cx="186.4" cy="39.8" r=".06"/>
<circle cx="186.4" cy="30.8" r=".06"/>
<circle cx="186.4" cy="33" r=".06"/>
<circle cx="187.5" cy="27.4" r=".06"/>
<circle cx="187.5" cy="29.7" r=".06"/>
<circle cx="187.5" cy="36.4" r=".06"/>
<circle cx="187.5" cy="38.7" r=".06"/>
<circle cx="188.6" cy="33" r=".06"/>
<circle cx="188.6" cy="26.3" r=".06"/>
<circle cx="188.6" cy="35.3" r=".06"/>
<circle cx="189.8" cy="29.7" r=".06"/>
<circle cx="189.8" cy="31.9" r=".06"/>
<circle cx="189.8" cy="38.7" r=".06"/>
<circle cx="190.9" cy="37.5" r=".06"/>
<circle cx="190.9" cy="26.3" r=".06"/>
<circle cx="190.9" cy="28.5" r=".06"/>
<circle cx="190.9" cy="35.3" r=".06"/>
<circle cx="193.1" cy="39.8" r=".06"/>
<circle cx="193.1" cy="37.5" r=".06"/>
<circle cx="193.1" cy="28.5" r=".06"/>
<circle cx="193.1" cy="30.8" r=".06"/>
<circle cx="194.3" cy="36.4" r=".06"/>
<circle cx="194.3" cy="27.4" r=".06"/>
<circle cx="194.3" cy="34.2" r=".06"/>
<circle cx="195.4" cy="30.8" r=".06"/>
<circle cx="195.4" cy="33" r=".06"/>
<circle cx="195.4" cy="39.8" r=".06"/>
<circle cx="196.5" cy="27.4" r=".06"/>
<circle cx="196.5" cy="38.7" r=".06"/>
<circle cx="196.5" cy="29.7" r=".06"/>
<circle cx="196.5" cy="36.4" r=".06"/>
<circle cx="158" cy="42" r=".06"/>
<circle cx="160.2" cy="42" r=".06"/>
<circle cx="161.3" cy="40.9" r=".06"/>
<circle cx="163.6" cy="40.9" r=".06"/>
<circle cx="166.9" cy="42" r=".06"/>
<circle cx="186.4" cy="42" r=".06"/>
<circle cx="188.6" cy="42" r=".06"/>
<circle cx="189.8" cy="40.9" r=".06"/>
<circle cx="192" cy="40.9" r=".06"/>
<circle cx="195.4" cy="42" r=".06"/>
</g>
<!-- layer: Timber 1 -->
<g fill="#b82e00" stroke="#b82e00" stroke-width=".21">
<circle cx="50.9" cy="209.6" r=".08"/>
<circle cx="50.9" cy="219.7" r=".08"/>
<circle cx="40.9" cy="209.6" r=".08"/>
<circle cx="30.9" cy="209.6" r=".08"/>
<circle cx="30.9" cy="219.6" r=".08"/>
<circle cx="171.4" cy="209.6" r=".08"/>
<circle cx="171.4" cy="219.6" r=".08"/>
<circle cx="181.4" cy="209.6" r=".08"/>
<circle cx="191.4" cy="209.6" r=".08"/>
<circle cx="191.4" cy="219.6" r=".08"/>
</g>
<!-- layer: Shugg Blocks -->
<path d="M39.9 202.3v12.2l.9 .3-2.5 .9 2.1 .7v11.8M40.9 202.3v11.9l2 .6-2.5 .9 1 .3v12.2M181.4 202.2v12l-2 .6 2.5 .9-1 .3v12.2M182.4 202.2v12.3l-.9 .3 2.5 .9-2.1 .6v11.9" fill="none" stroke="#000" stroke-width=".21"/>
<!-- layer: Counterweight -->
<g fill="none" stroke="#000" stroke-width=".21">
<path d="M52.9 212.2a.75 .75 0 0 0-.8 .8v4.5a.8 .8 0 0 0 1 .7v-6h-.2M53.1 207h9.8v1.5h5.2l5 1.8v9.9l-5 1.8h-5.2v1.5h-9.8zM55 206.7v.3h6v-.3M60.2 206a.75 .75 0 0 1 .8 .7M60.3 206h-4.5a.75 .75 0 0 0-.8 .7M73.4 212.2a.75 .75 0 0 1 .7 .8v4.5a.75 .75 0 0 1-.7 .7M73.4 212.2h-.3v6h.3M148.9 212.2a.75 .75 0 0 0-.8 .8v4.5a.8 .8 0 0 0 1 .7v-6h-.2M149.1 210.2l5-1.7h5.3v-1.5h9.8v16.5h-9.8v-1.5h-5.3l-5-1.8zM161.3 206.7a.75 .75 0 0 1 .7-.7h4.5a.75 .75 0 0 1 .8 .7M161.3 206.7v.3h6v-.3M169.4 212.2a.75 .75 0 0 1 .8 .8v4.5a.8 .8 0 0 1-1 .7v-6h.2"/>
<path d="M55.8 224.5a.79 .79 0 0 1-.8-1h6a.84 .84 0 0 1-.8 1M55.8 224.5h4.5M161.3 223.7a.75 .75 0 0 0 .7 .8h4.5a.8 .8 0 0 0 .8-1h-6v.2"/>
<circle cx="62.9" cy="219" r=".75"/>
<circle cx="159.4" cy="219" r=".75"/>
</g>
<!-- layer: Components 3 -->
<path d="M139.6 203.7h7v1h-7z" fill="none" stroke="#000" stroke-width=".21"/>
<!-- layer: Title Block -->
<g fill="none" stroke="#000" stroke-width=".21">
<path d="M55.3 58.4h14.8M74.4 44.5h-12.2l-13 2.7M64.9 75h-2.1l-8.5 8.4M55.5 92.4h5.1M63 141.9h-2.2l-3.4 3.5M53.6 197.1h2.1l6.2 6.1M92.3 199.8h-2.2l-3.4 3.5M130 199.8h2.2l3.4 3.5M130.5 186.2h2.1l5.5 5.5M168.5 197.1h-2.1l-6.2 6.1M80.6 227.3l-8.5 8.4h-2.1M88.9 221.2l8.5 8.5h2.2"/>
<path d="M103.9 220.8l3.5 3.4h2.2M141.5 227.3l8.5 8.4h2.1M3.4 261.4h203v27.5h-203zM51.4 266.9h155M51.4 272.4h155M51.4 277.9h155M51.4 261.4v27.5M72.4 261.4v27.5M121.4 261.4v27.5M142.4 261.4v27.5M183.4 261.4v11M51.4 283.4h155"/>
<path d="M183.4 283.4v5.5"/>
</g>
<g fill="#000" stroke="#000" stroke-width=".21">
<path d="M47.1 47.6l2-.8 .2 .7zM53.1 58.4l2.2-.4v.8zM54 83.2l.5 .5-1.8 1.3zM53.4 92.4l2.1-.3v.7zM57.1 145.1l.5 .5-1.8 1.3zM137.9 192l.5-.5 1.3 1.7zM62.1 203l1.3 1.8-1.8-1.3zM86.4 203l.5 .5-1.8 1.3zM135.9 203l1.3 1.8-1.8-1.3zM160 203l.5 .5-1.8 1.3zM80.4 227l1.7-1.3-1.2 1.8zM87.4 219.7l1.8 1.3-.5 .5z"/>
<path d="M102.4 219.3l1.8 1.2-.5 .5zM140 225.7l1.7 1.3-.5 .5z"/>
</g>
<g font-size="5.6">
<text x="106.9" y="68.6">Vertical sliding single hung window</text>
<text x="106.5" y="73.6">Residential 2 pane bottom fixed</text>
</g>
<g font-size="4.2">
<text x="106.6" y="82.6">Features:</text>
<text x="106.7" y="132.6">Specifications:</text>
<text x="73.4" y="266.2">Timber Fixed Sash</text>
<text x="144.4" y="266.2">SH101_RT2</text>
<text x="185.4" y="265.9">1:2</text>
<text x="73.4" y="271.7">A:A &amp; B:B</text>
<text x="144.4" y="271.6">11-08-21</text>
<text x="185.4" y="271.6">001</text>
<text x="73.4" y="277.2">-</text>
<text x="144.4" y="277.2">Single Hung</text>
<text x="73.4" y="282.7">-</text>
<text x="144.4" y="282.6">Residential</text>
<text x="73.4" y="288.2">-</text>
<text x="144.4" y="288.1">Single</text>
<text x="185.4" y="288.2">6mm</text>
</g>
<g font-size="3.5">
<text x="74.8" y="105.3">SECTION A-A</text>
<text x="83.3" y="238.5">SECTION B-B</text>
<text x="7" y="266.3">Neotechnical Industries Ltd</text>
</g>
<g font-size="3.1">
<text x="167.5" y="11.3">A</text>
<text x="169.1" y="23">B</text>
<text x="152.3" y="28">B</text>
<text x="152.2" y="47">SH101</text>
<text x="167.5" y="46.1">A</text>
<text x="182.2" y="47">SH101</text>
</g>
<g font-size="2.8">
<text x="74.8" y="45.2">Glass shown below</text>
<text x="74.8" y="48.6">head rebate for drawing</text>
<text x="74.8" y="51.9">clarity only</text>
<text x="70.7" y="59.1">Acrylic handle typically 55mm</text>
<text x="70.6" y="62.5">from top edge of glass</text>
<text x="65.2" y="76">Midseal</text>
<text x="106.8" y="87.6">Sashless pane of glass moves within it's own plane</text>
<text x="61" y="93.2">OVERLAP NOT TO SCALE</text>
<text x="106.7" y="92.6">Bottom fixed, top sliding pane</text>
<text x="61.1" y="96.5">Typically 100mm</text>
<text x="106.8" y="97.6">Can be used as a barrier (conditions apply)</text>
<text x="106.8" y="106.3">(frames may need to be adapted to suit)</text>
<text x="106.8" y="102.9">Can be retrofitted</text>
<text x="106.7" y="112.6">Removable midseal closes off winter draughts</text>
<text x="106.7" y="117.6">Lock open position provides secure ventilation</text>
<text x="106.8" y="122.6">Opening wand available when lift may be out of reach</text>
<text x="63.5" y="142.9">Wool Pile Carrier</text>
<text x="106.8" y="142.6">Curved and/or raking heads available</text>
<text x="106.7" y="147.6">Frame height from 600mm</text>
<text x="106.7" y="152.7">Frame width from 400mm</text>
<text x="106.9" y="157.6">Annealed, laminated, toughened or Low E glass available as standard</text>
<text x="106.7" y="162.6">Most powder coated and anodised aluminium finishes available as standard</text>
<text x="90.2" y="187">Shugg Lock - May be positioned</text>
<text x="92.2" y="190.3">on either side or both, typically</text>
<text x="108.6" y="193.6">only one required</text>
<text x="30.1" y="198.1">Box Section 01311</text>
<text x="92.7" y="200.8">Guide N1382</text>
<text x="113.1" y="200.8">Guide N1382</text>
<text x="168.9" y="198.1">Box Section 01311</text>
<text x="109.9" y="225.3">Glass</text>
<text x="100" y="230.7">'h' Plastic</text>
<text x="53.1" y="236.8">Guide N1382</text>
<text x="152.5" y="236.8">Guide N1382</text>
<text x="52.4" y="264.1">Frame Type</text>
<text x="52.5" y="269.7">Section</text>
<text x="122.4" y="264.1">Drawing name</text>
<text x="122.4" y="269.6">Date drawn</text>
<text x="170.2" y="269.6">Revision</text>
<text x="170.3" y="264.2">Scale</text>
<text x="8.8" y="271.8">9 McDonald St, Sandringham,</text>
<text x="21.4" y="275.1">Auckland.</text>
<text x="52.5" y="275.1">Notes</text>
<text x="122.6" y="275.1">Window style</text>
<text x="11.9" y="281.8">Email: info@shugg.co.nz</text>
<text x="15" y="278.5">Phone: 09 815 0481</text>
<text x="52.5" y="280.6">Notes</text>
<text x="122.6" y="280.7">Window format</text>
<text x="16.5" y="285.2">www.shugg.co.nz</text>
<text x="52.5" y="286.1">Notes</text>
<text x="122.5" y="286.2">Glazing</text>
<text x="170.3" y="286.1">Thickness</text>
</g>
<g font-size="2.1">
<text x="20" y="291.4">Details subject to change without notice. Exterior frames by others, Neotechnical Industries Ltd does not own the rights to exterior frames shown and are indicative only. All other details</text>
<text x="56.6" y="293.9">© Neotechnical Industries Ltd, not to be reproduced, altered or distributed in any form without permission.</text>
</g>
<g font-size="1.7">
<text x="47.2" y="20.6">44</text>
<text x="44.6" y="35.5">14</text>
<text x="39.3" y="40.5">9</text>
<text x="44.6" y="40.6">14</text>
<text x="51.8" y="40.6">19</text>
<text x="55.6" y="140.6">10</text>
<text x="43.1" y="149">20</text>
<text x="27" y="155.1">5.0° min.</text>
<text x="47.2" y="172.6">44</text>
</g>
<g font-size="1">
<text x="150.9" y="10.2">Bottom Fixed Top Sliding</text>
<text x="152" y="8.9">2 Panel Single Hung</text>
<text x="152.8" y="11.5">- Closed Position</text>
<text x="180.9" y="10.1">Bottom Fixed Top Sliding</text>
<text x="182" y="8.8">2 Panel Single Hung</text>
<text x="183.2" y="11.4">- Open Position</text>
<text x="157.3" y="39.9">Fixed bottom pane.</text>
<text x="187.3" y="39.9">Fixed bottom pane.</text>
</g>
</svg>
